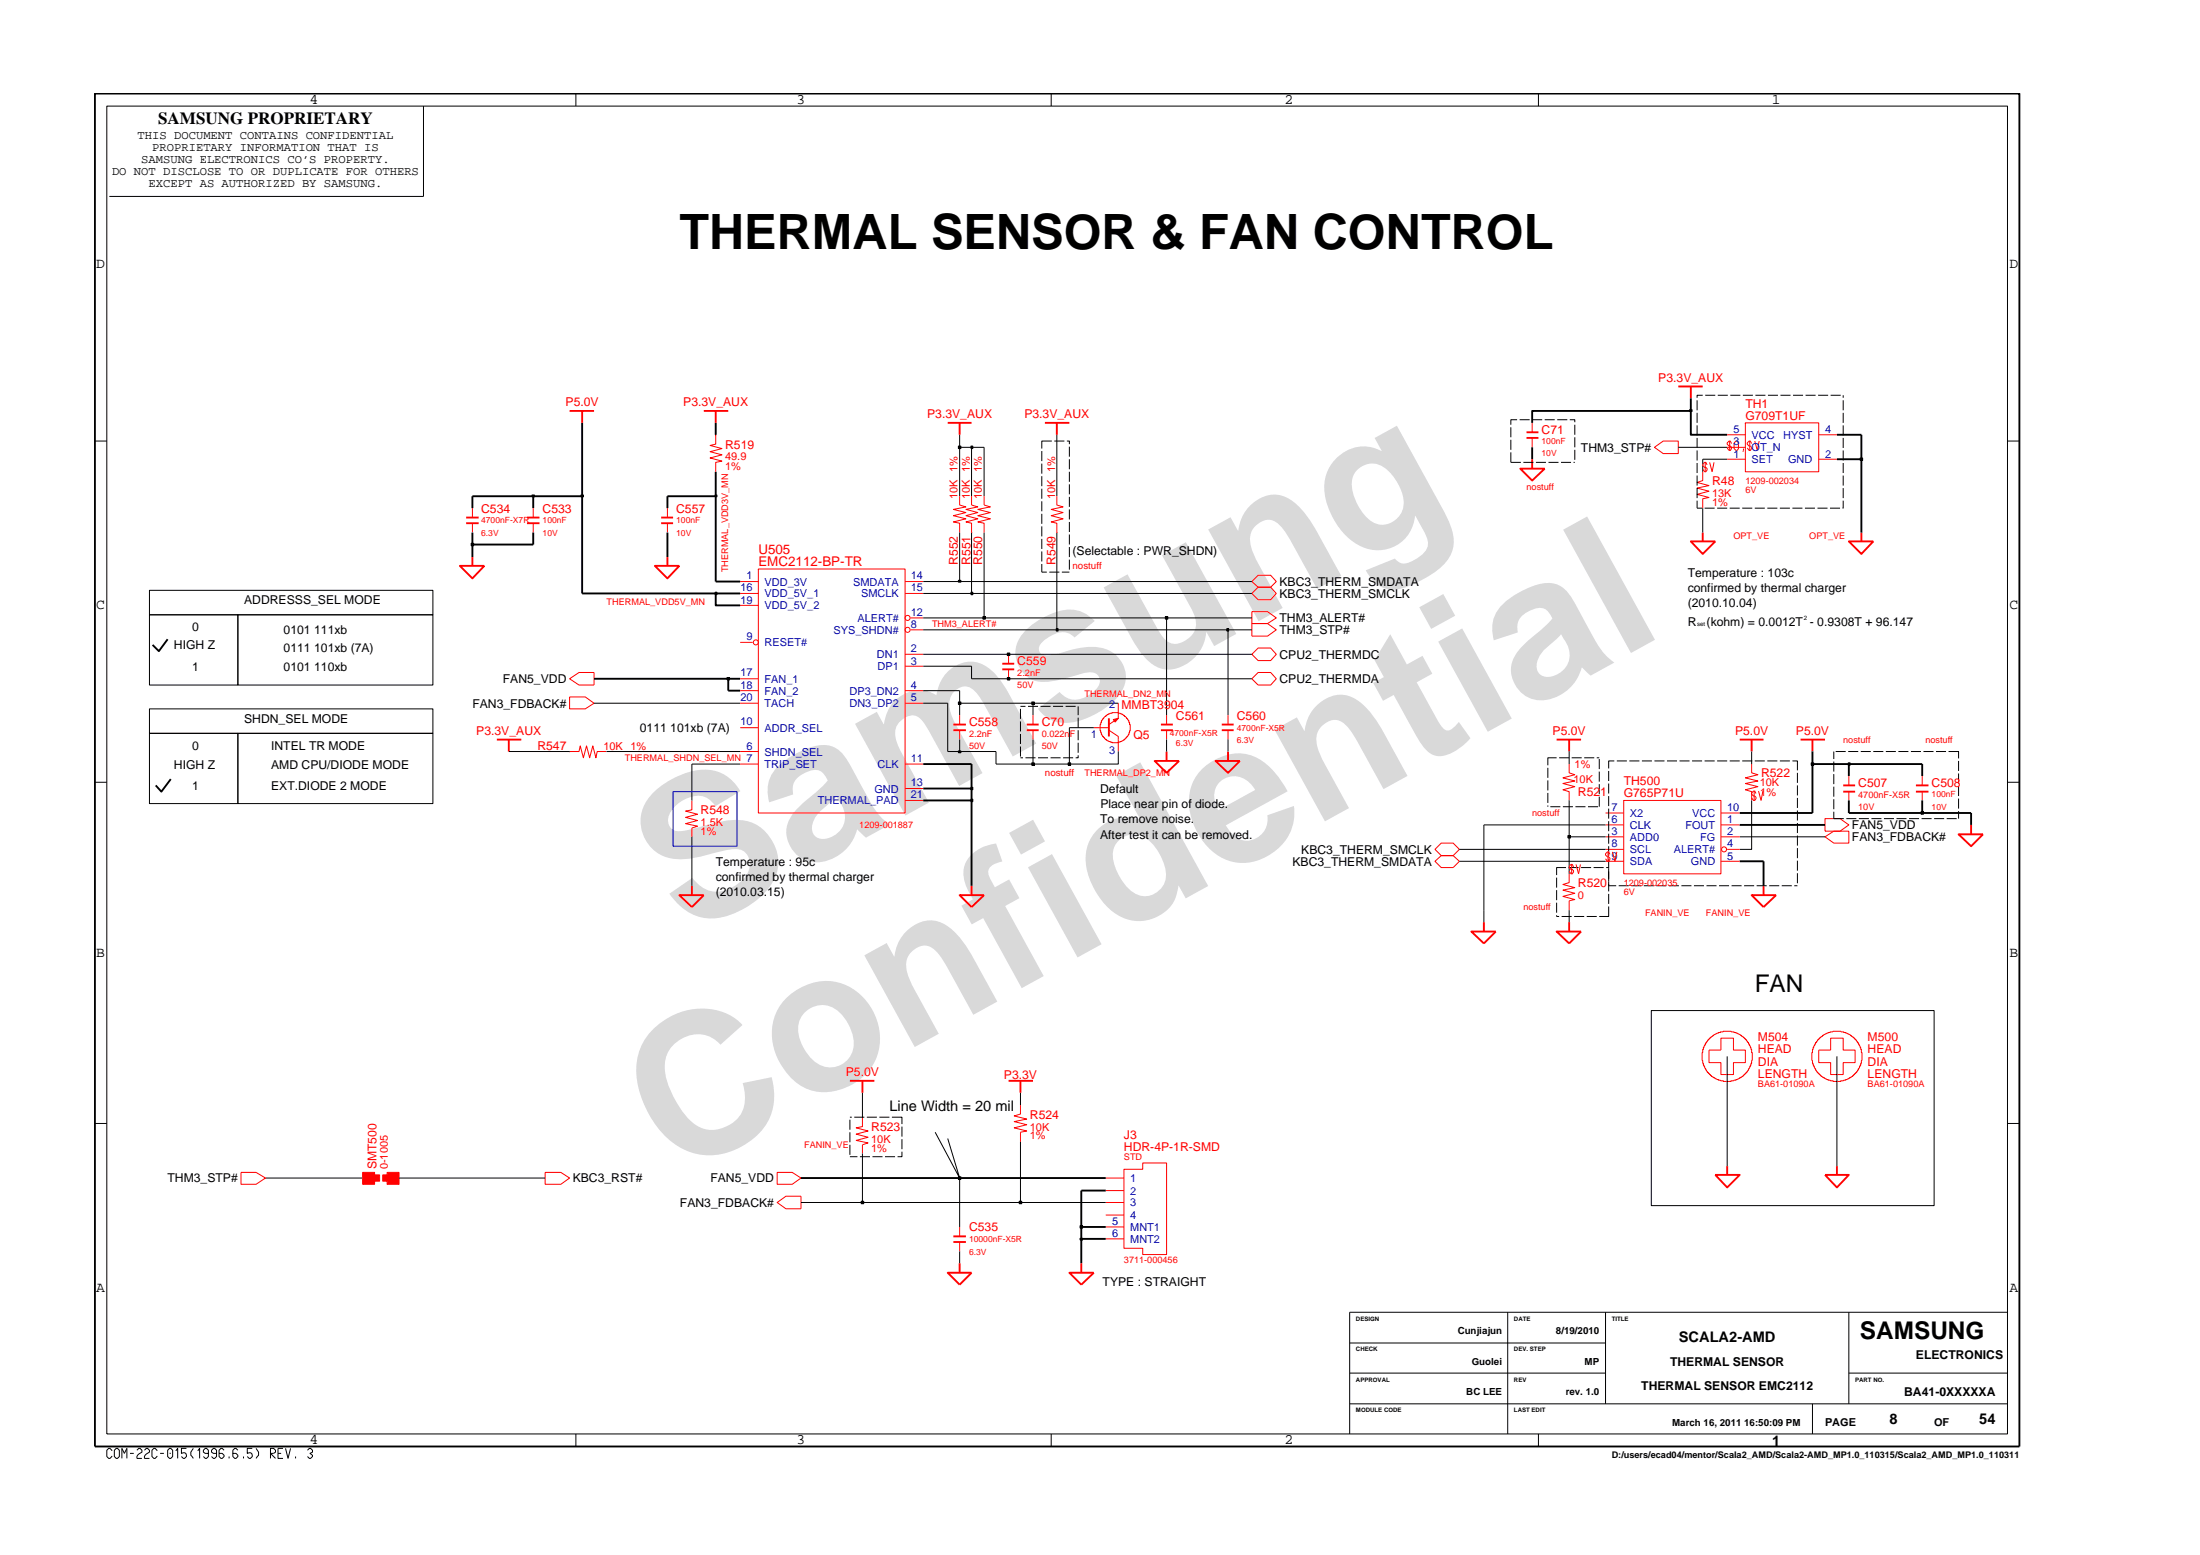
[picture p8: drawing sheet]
<svg xmlns="http://www.w3.org/2000/svg" width="297mm" height="210mm" viewBox="0 0 297 210" stroke-linecap="round" stroke-linejoin="round" font-family="sans-serif">
<g fill="none" stroke="#f00" stroke-width=".14">
<path d="M96.6 58.8v-.1v1.3l-.7 .1 1.6 .5-1.6 .4 1.6 .4-1.6 .4 1.6 .4-.9 .2v1.3M233.2 58.7h2.5M235.7 57.1h9.9v6.6h-9.9zM235.7 57.1v.1M245.6 58.7h2.4M72 68.6v1.3M72 70.6v1.3M90.1 68.6v1.3M90.1 70.6v1.3M129.6 67v1.2l.8 .2-1.7 .4 1.7 .4-1.7 .4 1.7 .4-1.7 .5 .9 .1v1.3M142.7 67v1.2l.8 .2-1.6 .4 1.6 .4-1.6 .4 1.6 .4-1.6 .5 .8 .1v1.3h.1M169.9 77.7h1.7l.7 .8-.7 .8h-1.7l-.9-.8z"/>
<path d="M229.9 63.7v1.2l-.8 .2 1.6 .4-1.6 .4 1.6 .4-1.6 .4 1.6 .5-.8 .1v1.3M233.2 62h2.5M233.2 60.4h2.5M245.6 62h2.4M76.9 94.1h2.1l1.2 .8-1.2 .8h-2.1zM157.5 96.5v1.3M157.5 98.6v1.2M169 82.6h2.1l1.2 .8-1.2 .8h-2.1zM169 84.2h2.1l1.2 .8-1.2 .9h-2.1zM169 91.6l.9-.8h1.7l.7 .8-.7 .9h-1.7zM169.9 87.5h1.7l.7 .8-.7 .9h-1.7l-.9-.9zM81.9 101.4h-1.3l-.1 .9-.5-1.6-.4 1.6-.4-1.6-.4 1.6-.5-1.6-.1 .7h-1.3v.1"/>
<path d="M193.7 116.3l.9-.8h1.6l.8 .8-.8 .8h-1.6zM216.8 113h2.4M216.8 111.4h2.4M216.8 109.7h2.4M216.8 114.7h2.4M216.8 116.3h2.4M219.2 108h13.2v10h-13.2zM219.2 108v.1M232.4 113h2.5M232.4 111.4h2.5M232.4 109.7h2.5M232.4 116.3h2.5"/>
<path d="M233.2 114.7h1.7M246.4 113l1.2-.8h2v1.6h-2zM246.4 110.5h2l1.2 .9-1.2 .8h-2zM259.5 104.7v1.3M259.5 106.9v1.1M73.6 158.3h2.1l1.2 .7-1.2 .9h-2.1zM104.9 158.3h2.1l1.1 .7-1.1 .9h-2.1zM137.8 149.2v1.2l-.9 .2 1.7 .5-1.7 .3 1.7 .4-1.7 .4 1.7 .5-.8 .1v1.3M149.3 159h2.5M151.8 157.8h2.5v-.8h3.2v12.3h-3.2v-.8h-2.5zM230.7 141.7h1.7v-1.6h1.6v1.6h1.7v1.7h-1.7v1.6h-1.6v-1.6h-1.7zM129.6 165.6v1.3"/>
<path d="M129.6 167.7v1.2M149.3 160.7h2.5M149.3 162.3h2.5M149.3 164h2.5M149.3 165.6h2.5M149.3 167.2h2.5"/>
<circle cx="232.8" cy="114.7" r=".34"/>
<circle cx="233.2" cy="142.6" r="3.4"/>
</g>
<g fill="none" stroke="#f00" stroke-width=".25">
<path d="M76.9 55.5h3.3M78.6 55.5v1.6M95 55.5h3.3M96.6 55.5v1.6M128 57.1h3.2M129.6 57.1v1.6M71.1 69.9h1.7M71.1 70.6h1.7M88.4 76.4h3.3l-1.6 1.7zM89.3 69.9h1.6M89.3 70.6h1.6M90.1 75.2v1.2"/>
<path d="M205.3 63.3h3.3l-1.7 1.6zM206.9 62v1.3M156.7 97.8h1.7M156.7 98.6h1.7M243.1 99.8h3.3M244.7 99.8v1.6M93.4 119.6v1.2M155.9 102.7h3.3l-1.7 1.6zM157.5 101.4v1.3M164.1 102.7h3.3l-1.6 1.6zM165.8 101.4v1.3M258.7 106h1.7"/>
<path d="M258.7 106.9h1.7M264.4 112.6h3.3l-1.6 1.6zM266.1 111.4v1.2M91.7 120.8h3.3l-1.6 1.6zM210.2 125.7h3.3l-1.6 1.7zM211.9 124.5v1.2M136.2 145.9h3.3M137.8 145.9v1.6M231.6 158.6h3.3l-1.7 1.7zM233.2 157.4v1.2M246.4 158.6h3.2l-1.6 1.7zM248 157.4v1.2"/>
<path d="M128 171.8h3.2l-1.6 1.6zM128.7 166.9h1.7M128.7 167.7h1.7M129.6 170.5v1.3M144.4 171.8h3.3l-1.7 1.6zM146 170.5v1.3"/>
</g>
<path d="M51.7 158.6h.6v-.3h1.6v1.6h-1.6v-.5h-.6z" fill-rule="evenodd" fill="#f00"/>
<path d="M51.7 158.6h.6v-.3h1.6v1.6h-1.6v-.5h-.6z" fill="none" stroke="#f00" stroke-width=".14"/>
<path d="M49 158.3h1.6v.3h.7v.8h-.7v.5h-1.6z" fill-rule="evenodd" fill="#f00"/>
<g fill="none" stroke="#f00" stroke-width=".14">
<path d="M206.9 57.1v1.2M206.9 59.1v1.3M99.9 78.5h2.5M102.4 76.8h19.8v32.9h-19.8zM102.4 76.8v.1M122.2 78.5h2.5M132.9 67v1.2l.8 .2-1.7 .4 1.7 .4-1.7 .4 1.7 .4-1.7 .5 .9 .1v1.3M223.4 60.4l1.2-.9h2v1.7h-2zM76.9 91.6l1.3-.8h2v1.7h-2zM99.9 93.2h2.5M99.9 94.9h2.5M99.9 98.2h2.5"/>
<path d="M99.9 80.1h2.5M99.9 91.6h2.5M99.9 81.7h2.5M99.9 86.7h1.7M122.2 88.3h2.5M122.2 89.9h2.5M122.2 93.2h2.5M122.2 94.9h2.5M122.2 80.1h2.5M123 85h1.7M123 83.4h1.7M129.6 96.5v1.3"/>
<path d="M129.6 98.6v1.2M136.2 88.3v1.3M136.2 90.4v1.2M147.7 98.2h2M149 97l.4-.5 .4-.1a2.18 2.18 0 0 1 1.7 0 1.56 1.56 0 0 1 .8 .9h.1v.3h.1v.2h.1v.9h-.1v.2h-.1v.3h-.1v.2l-.5 .5-.6 .2v.1l-1.1 .1v-.1h-.2v-.1l-.5-.2-.7-.7-.1-.5h-.1v-.9h.1l.1-.5h.1zM149.7 98.6l1.3 .8v2M151 94.9v2.1l-1.3 .8M93.4 108v1.3l-.8 .2 1.6 .4-1.6 .4 1.6 .5-1.6 .4 1.6 .3-.8 .3v1.2M99.9 101.4h2.5M99.9 103.1h2.5M122.2 103.1h2.5M122.2 106.4h2.5"/>
<path d="M122.2 108h2.5M211.9 103.1v1.2l.7 .3-1.6 .4 1.6 .4-1.6 .4 1.6 .4-1.6 .4 .9 .3v1.1M211.9 118v1.1l-.9 .3 1.6 .4-1.6 .4 1.6 .4-1.6 .4 1.6 .4-.7 .2v1.3M236.5 103.1v1.2l.8 .3-1.6 .4 1.6 .4-1.6 .4 1.6 .4-1.6 .4 .8 .3v1.1M249.6 104.7v1.3M249.6 106.9v1.1M32.5 158.3h2.1l1.2 .7-1.2 .9h-2.1zM49 158.3h1.6v.3h.7v.8h-.7v.5h-1.6z"/>
<circle cx="102.1" cy="86.7" r=".34"/>
<circle cx="122.5" cy="83.4" r=".34"/>
<circle cx="122.5" cy="85" r=".34"/>
</g>
<g fill="none" stroke="#f00" stroke-width=".25">
<path d="M206.1 58.3h1.6M206.1 59.1h1.6M226.6 52.2h3.3M228.3 52.2v1.6M62.1 76.4h3.3l-1.6 1.7zM63.8 75.2v1.2M228.3 73.1h3.3l-1.7 1.7zM229.9 71.9v1.2M249.6 73.1h3.3l-1.6 1.7zM251.3 71.9v1.2M67.1 99.8h3.3M68.7 99.8v1.6"/>
<path d="M128.7 97.8h1.7M128.7 98.6h1.7M135.3 89.6h1.6M135.3 90.4h1.6M149.7 97v2.4M131.2 119.6v1.2M248.9 106h1.6M248.9 106.9h1.6M129.6 120.8h3.3l-1.7 1.6z"/>
</g>
<path d="M150.3 97.1l.7-.1-.4 .5z" fill="#f00"/>
<g fill="none" stroke="#f00" stroke-width=".14">
<path d="M233.5 59.5v1.3M233.8 59.9l-.2-.4h-.1l-.3 .3v.2l.6 .4-.2 .4h-.1l-.3-.3M234.1 59.8l.3-.3h.2l.1 .3v.8l-.1 .2h-.2l-.3-.2zM236.2 59.5v1.3M236.5 59.9l-.2-.4h-.1l-.3 .3v.2l.6 .4-.2 .4h-.1l-.3-.3M236.9 59.5l.4 1.3 .2-1.3M63.8 68.6v1.3M63.8 70.6v1.3M131.2 67v1.2l.8 .2-1.6 .4 1.6 .4-1.6 .4 1.6 .4-1.6 .5 .8 .1v1.3h.1M169.9 79.3h1.7l.7 .8-.7 .9h-1.7l-.9-.9zM230.2 62.4v1.3M230.5 62.8l-.2-.4h-.1l-.3 .3v.1l.3 .3h.1l.2 .2-.2 .4h-.1l-.3-.4"/>
<path d="M230.8 62.4l.4 1.3 .2-1.3M235.4 60.6l-.1 .4M139.5 96.5v1.3M139.5 98.6v1.2M150.3 97.1l.7-.1-.4 .5zM165.8 96.5v1.3M165.8 98.6v1.2M193.7 114.7l.9-.9h1.6l.8 .9-.8 .8h-1.6zM212.2 116.7v1.3M212.5 117l-.2-.3h-.2l-.2 .2v.2l.6 .4-.2 .5h-.2l-.2-.4M212.8 116.7l.3 1.3 .3-1.3M217.1 115v1.3"/>
<path d="M217.4 115.3l-.2-.3h-.2l-.2 .2v.2l.6 .4-.2 .5h-.2l-.2-.4M217.7 115l.3 1.3 .3-1.3M236.8 106.8v1.2M237.1 107.1l-.2-.3h-.1l-.3 .2v.2l.6 .4-.2 .4h-.1l-.3-.3M237.4 106.8l.4 1.2 .2-1.2M116.4 150.9v-.1v1.3l-.8 .1 1.6 .5-1.6 .4 1.6 .4-1.6 .4 1.6 .4-.8 .2v1.2M247.2 140.1h1.7v1.6h1.6v1.7h-1.6v1.6h-1.7v-1.6h-1.6v-1.7h1.6zM104.9 162.3l1.2-.8h2v1.7h-2z"/>
<circle cx="248" cy="142.6" r="3.4"/>
</g>
<g fill="none" stroke="#f00" stroke-width=".25">
<path d="M141.1 57.1h3.3M142.7 57.1v1.6M62.9 69.9h1.7M62.9 70.6h1.7M138.6 97.8h1.6M138.6 98.6h1.6M165 97.8h1.6M165 98.6h1.6M210.2 99.8h3.3M211.9 99.8v1.6M234.9 99.8h3.2M236.5 99.8v1.6"/>
<path d="M238.1 119.6v1.2M198.7 125.7h3.3l-1.7 1.7zM200.3 124.5v1.2M236.5 120.8h3.3l-1.7 1.6zM114.8 145.9h3.3M116.4 145.9v1.6"/>
</g>
<g fill="none" stroke="#000" stroke-width=".14">
<path d="M14.4 14.3h256.6v179.3h-256.6zM57.2 14.3v12.2h-42.4M77.8 12.6v1.7M141.9 12.6v1.7M207.7 12.6v1.7M12.8 59.5h1.6M129.6 58.7v8.3M142 59.5h-1.3v1.1M142.4 59.5h1.3M142.7 58.7v8.3M144 59.5h.4v.5M204 57.7v1.3"/>
<path d="M204 59.4v1.3M204.8 56.7h-.8v.6M205.2 56.7h1.3M206.9 56.7h1.3M208.6 56.7h1.3M210.3 56.7h1.3M211.9 56.7h.7v.3M212.6 57.3v1.4M212.6 59v1.4M228.1 55.3h.4v.3h-.4zM229.1 54v1.4M229.1 55.7v1.4"/>
<path d="M229.1 57.4v1.4M229.1 59.1v1.4M229.9 53.4h-.8v.3M230.2 53.4h1.4M231.9 53.4h1.4M233.6 53.4h1.4M235.3 53.4h1.4M237 53.4h1.4M238.7 53.4h1.4M240.4 53.4h1.4M242.1 53.4h1.3M243.8 53.4h1.3"/>
<path d="M245.5 53.4h1.3M247.2 53.4h1.3M248.9 53.4v.3M248.9 54v1.4M248.9 55.7v1.4M248.9 57.4v1.4M248.9 59.1v1.4M271 59.5h1.7M20.2 79.7h38.2v3.3h-38.2zM63.6 73.3h.4v.4h-.4zM71.8 66.8h.4v.3h-.4zM78.4 66.8h.4v.3h-.4z"/>
<path d="M96.5 79.9h.3v.4h-.3zM96.5 66.8h.3v.3h-.3zM124.7 78.5h44.3M129.4 78.3h.3v.3h-.3zM129.4 60.2h.3v.4h-.3zM129.6 71.9v6.6M129.6 60.4h3.3v6.6M131.1 79.9h.2v.4h-.2zM131.1 60.2h.2v.4h-.2zM131.2 60.4v6.6M131.2 71.9v8.2M132.9 71.9v11.5"/>
<path d="M140.7 76.1v1.1h.6M140.7 60.9v1.3M140.7 62.6v1.3M140.7 64.3v1.3M140.7 66v1.3M140.7 67.7v1.3M140.7 69.4v1.3M140.7 71v1.4M140.7 72.7v1.4M140.7 74.4v1.4M141.7 77.2h1.3M142.7 71.9v13.1"/>
<path d="M143.4 77.2h1M144.4 60.3v1.4M144.4 62v1.3M144.4 63.7v1.3M144.4 65.4v1.3M144.4 67.1v1.3M144.4 68.8v1.3M144.4 70.5v1.3M144.4 72.2v1.3M144.4 73.8v1.4M144.4 75.5v1.4M204 61.1v1.3h1.3"/>
<path d="M205.7 62.4h1.3M207.4 62.4h1.3M209.1 62.4h1.3M210.8 62.4h1.3M212.5 62.4h.1M212.6 60.7v1.4M226.6 60.4h6.6M229.1 67.6v1h.7M229.1 60.8v1.4M229.1 62.5v1.4M229.1 64.2v1.3M229.1 65.9v1.3"/>
<path d="M229.9 68.6v3.3M230.2 68.6h1.3M231.8 68.6h1.4M233.2 62h-3.3v1.7M233.5 68.6h1.4M235.2 68.6h1.4M236.9 68.6h1.4M238.6 68.6h1.4M240.3 68.6h1.4M242 68.6h1.4M243.7 68.6h1.4M245.4 68.6h1.3"/>
<path d="M247.1 68.6h1.3M248.9 67.6v1h-.1M248.9 60.8v1.4M248.9 62.5v1.4M248.9 64.2v1.3M248.9 65.9v1.3M251.1 61.8h.4v.4h-.4zM20.2 95.7h38.2v3.3h-38.2zM20.2 99h11.9v9.5h-11.9zM20.2 83h11.9v9.5h-11.9zM32.1 99h26.3v9.5h-26.3zM32.1 83h26.3v9.5h-26.3z"/>
<path d="M80.2 94.9h19.7M98.2 91.5h.3v.3h-.3zM124.7 93.2h4.9v3.3M124.7 94.9h3.3v6.5h6.5v1.7h9.9M124.7 89.9h6.5v1.7h37.8M124.7 88.3h44.3M124.7 85h44.3M124.7 83.4h44.3M124.7 80.1h44.3M129.4 94.8h.3v.3h-.3zM129.6 99.8v1.6M129.6 94.9h21.4"/>
<path d="M132.7 83.2h.3v.4h-.3zM136 91.5h.3v.3h-.3zM136 88.2h.3v.3h-.3zM137.8 95.7v1.3M137.8 97.4v1.3M137.8 99.1v1.3M137.8 95.3h.7M138.8 95.3h1.4M139.3 94.8h.3v.3h-.3zM139.5 94.9v1.6M139.5 99.8v3.3M140.5 95.3h1.3"/>
<path d="M142.2 95.3h1.3M142.6 84.9h.3v.3h-.3zM143.9 95.3h1.3M145.6 95.3v1.2M145.6 96.9v1.3M145.6 98.6v1.3M147.7 98.2h-3.3v4.9M157.3 83.2h.4v.4h-.4zM157.5 83.4v13.1M157.5 99.8v1.6M165.6 84.9h.3v.3h-.3zM165.8 85v11.5"/>
<path d="M165.8 99.8v1.6M12.8 105.6h1.6M68.7 101.4h8.2M81.9 101.4h18M93.4 113v6.6M99.9 103.1h-6.5v4.9M129.4 101.4h.3v.2h-.3zM131.1 107.9h.2v.3h-.2zM131.1 106.3h.2v.3h-.2zM137.8 100.8v1.3M137.8 102.3h.3M138.5 102.3h1.3"/>
<path d="M139.3 103h.3v.3h-.3zM140.2 102.3h1.3M141.8 102.3h1.4M143.5 102.3h1.4M144.2 103h.4v.3h-.4zM145.6 102v.3h-.4M145.6 100.3v1.3M151 101.4v1.7h-6.6M197 116.3h19.8M197 114.7h19.8M209 103.6v1.4M209 105.3v1.4"/>
<path d="M209 107v1.4M209 108.7v.2M209.3 108.9h1.4M210.2 102.3h-1.2v1M210.2 118.5v1.3M210.5 102.3h1.4M211 108.9h1.4M211.4 117.1h-1.2v1M211.7 112.8h.3v.3h-.3zM211.8 117.1h1.3M211.9 101.4v1.7M211.9 108v10"/>
<path d="M211.9 113h4.9M212.2 102.3h1.4M212.7 108.9h1.4M213.5 117.1h1.3M213.9 102.3h1.4M214.4 108.9h1.4M215.2 117.1h1.3M215.6 102.3h.3M215.9 102.5v1.3M215.9 104.2v1.3M215.9 105.8v1.4M215.9 107.5v1.4"/>
<path d="M216.8 111.4h-16.5v13.1M216.9 117.1h.3M217.2 104.1v1.3M217.2 105.8v1.3M217.2 107.5v1.3M217.2 109.1v1.4M217.2 110.8v1.4M217.2 112.5v1.4M217.2 114.2v1.4M217.2 115.9v4.4M217.2 119.6h1M218 102.7h-.8v1"/>
<path d="M218.3 102.7h1.4M218.6 119.6h1.3M220 102.7h1.3M220.2 119.6h1.4M221.7 102.7h1.3M221.9 119.6h1.4M223.4 102.7h1.3M223.6 119.6h1.4M225.1 102.7h1.3M225.3 119.6h1.4M226.8 102.7h1.3M227 119.6h1.4"/>
<path d="M228.5 102.7h1.3M228.7 119.6h1.4M230.2 102.7h1.3M230.4 119.6h1.4M231.8 102.7h1.4M232.1 119.6h1.4M233.5 102.7h1.4M233.8 119.6h1.3M234.9 113h11.5M235.2 102.7h1.4M235.5 119.6h1.3M236.5 108v6.7h-1.6"/>
<path d="M236.5 101.4v1.7M236.9 102.7h1.4M237.2 119.6h1.3M238.6 102.7h1.4M238.9 119.6h1.3M240.3 102.7h1.4M240.6 119.6h1.3M242 102.7h.7v1.3M242.3 119.6h.4M242.7 104.3v1.4M242.7 106v1.4M242.7 107.7v1.4"/>
<path d="M242.7 109.4v1.4M242.7 111.1v1.4M242.7 112.8v1.3M242.7 114.5v1.3M242.7 116.2v1.3M242.7 117.9v1.3M244.5 103h.4v.3h-.4zM247.6 109.6v.9h1.3M247.6 101.4v1.1M247.6 102.8v1.4M247.6 104.5v1.3M247.6 106.2v1.3"/>
<path d="M247.6 107.9v1.3M247.8 101.4h1.4M249.3 110.5h1.3M249.5 103h.3v.3h-.3zM249.5 101.4h1.4M251 110.5h1.3M251.2 101.4h1.4M252.7 110.5h1.3M252.9 101.4h1.4M254.4 110.5h1.3M254.6 101.4h1.4M256.1 110.5h1.3"/>
<path d="M256.3 101.4h1.4M257.8 110.5h1.3M258 101.4h1.4M259.4 109.6h.3v.3h-.3zM259.4 110.5h1.4M259.7 101.4h1.4M261.1 110.5h1.4M261.4 101.4h1.3M262.8 110.5h1.4M263.1 101.4h1.3v1M264.4 102.7v1.4M264.4 104.4v1.4"/>
<path d="M264.4 106.1v1.4M264.4 107.8v1.3M264.4 109.5v1M271 105.6h1.7M210.2 123.5v.2h.3M210.2 120.2v1.3M210.2 121.8v1.4M210.8 123.7h1.4M211.9 122.9v1.6M212.5 123.7h1.4M214.2 123.7h1.4M217.2 122.4v1.3h-1.3"/>
<path d="M217.2 120.7v1.3M223 136.4h38.1v26.3h-38.1zM12.8 151.7h1.6M35.8 159h13.2M53.9 159h19.7M114.8 156.1h1M114.8 150.8h.2M114.8 151.1v1.4M114.8 152.8v1.4M114.8 154.5v1.4M115.3 150.8h1.4M116.1 156.1h1.4"/>
<path d="M116.4 147.5v3.3M116.4 155.7v6.6M117 150.8h1.4M117.8 156.1h1.4M118.7 150.8h1.4M119.5 156.1h1.3M120.4 150.8h1.4v.9M121.8 155.5v.6h-.6M121.8 152.1v1.3M121.8 153.8v1.3M126.3 152.8l3.3 6.2-1.6-5.3M129.4 158.8h.3v.4h-.3z"/>
<path d="M129.6 159v6.6M137.8 147.5v1.7M137.8 154.1v8.2M233.2 142.6v14.8M248 142.6v14.8M271 151.7h1.7M108.1 162.3h41.2M116.3 162.2h.3v.3h-.3zM129.6 168.9v1.6M137.6 162.2h.4v.3h-.4zM145.8 167.1h.4v.3h-.4zM145.8 165.5h.4v.3h-.4z"/>
<path d="M203.6 177.1v16.5M216.8 177.1v12.4M249.6 177.1v12.4M271 177.1h-88.8v16.5M15.1 195.8l-.3-.3h-.1l-.3 .3v.8l.3 .3h.1l.3-.4M15.7 195.5h.2l.2 .3v.8l-.2 .3h-.2l-.3-.3v-.8zM16.5 196.9v-1.4l.3 .7 .3-.7v1.4M17.6 196.2h.5M18.5 195.8l.2-.3h.2l.3 .3v.2l-.5 .3-.2 .3v.3h.7M19.5 195.8l.3-.3h.1l.3 .3v.2l-.4 .3-.3 .3v.3h.7M21.2 195.8l-.3-.3h-.1l-.3 .3v.8l.3 .3h.1l.3-.4M21.6 196.2h.5"/>
<path d="M22.9 195.5h.2l.2 .3v.8l-.2 .3h-.2l-.3-.3v-.8zM23 196.1v.2M23.7 195.8l.3-.3v1.4M25.2 195.5h-.7v.7l.4-.1 .2 .1 .1 .2v.2l-.3 .3h-.1l-.3-.3M26.1 195.5a.82 .82 0 0 0 0 1.4M26.7 195.8l.3-.3v1.4M28.1 196.2h-.4l-.2-.2v-.2l.2-.3h.2l.2 .3v.8l-.2 .3h-.2l-.2-.3M29.2 196.2h-.4l-.2-.2v-.2l.2-.3h.2l.2 .3v.8l-.2 .3h-.2l-.2-.3M30.3 195.8l-.3-.3h-.2l-.2 .3v.8l.2 .3h.2l.3-.3v-.2l-.3-.2h-.4M30.9 196.6v.3M32.1 195.8l-.2-.3h-.2l-.3 .3v.8l.3 .3h.2l.2-.3v-.2l-.2-.2h-.5M32.9 196.6v.3"/>
<path d="M34.1 195.5h-.7v.7l.4-.1 .2 .1 .1 .2v.2l-.3 .3h-.2l-.2-.3M34.6 195.5a.82 .82 0 0 1 0 1.4M36.5 196.9v-1.4h.4l.3 .3v.2l-.3 .2h-.4l.7 .7M37.5 196.2h.5M38.2 195.5h-.7v1.4h.7M38.6 195.5l.3 1.4 .3-1.4M39.9 196.6v.3M41.5 195.8l.3-.3h.1l.3 .3v.2l-.3 .2 .3 .2v.2l-.3 .3h-.1l-.3-.3M77.8 193.6v1.7M141.9 193.6v1.7M182.2 189.5h88.8M182.2 185.3h34.6"/>
<path d="M182.2 181.3h34.6M207.7 193.6v1.7M244.7 189.5v4.1M249.6 185.3h21.4"/>
</g>
<g fill="none" stroke="#000" stroke-width=".25">
<path d="M12.8 12.6h259.9v182.7h-259.9zM78.6 57.1v23h21.3M96.6 57.1v1.6M228.3 55.5v3.2h4.9M228.3 55.5h-21.4v1.6M228.3 53.8v1.7M248 58.7h3.3v13.2M63.8 71.9v3.3M72 71.9v1.6h-8.2M72 67v1.6M78.6 67h-14.8v1.6M90.1 71.9v3.3"/>
<path d="M96.6 63.7v14.8h3.3M96.6 67h-6.5v1.6M206.9 60.4v1.6M248 62h3.3M22.6 86.3l-1.2 1.6-.8-.8M80.2 91.6h19.7M96.6 80.1v1.6h3.3M98.3 91.6v1.6h1.6M23.1 105.2l-1.3 1.7-.8-.9M124.7 106.4h6.5v1.6M124.7 103.1h6.5v3.3M124.7 108h6.5"/>
<path d="M131.2 108v11.6M234.9 116.3h3.2v3.3M234.9 111.4h11.5M244.7 101.4v8.3h-9.8M244.7 103.1h14.8v1.6M249.6 108v1.7h16.5v1.7M249.6 103.1v1.6M259.5 108v1.7M108.1 159h41.2M146 167.2h3.3M146 165.6h3.3M149.3 160.7h-3.3v9.8"/>
</g>
<g fill="#000">
<path d="M228.1 55.3h.4v.3h-.4z" fill-rule="evenodd"/>
<path d="M63.6 73.3h.4v.4h-.4z" fill-rule="evenodd"/>
<path d="M71.8 66.8h.4v.3h-.4z" fill-rule="evenodd"/>
<path d="M78.4 66.8h.4v.3h-.4z" fill-rule="evenodd"/>
<path d="M96.5 66.8h.3v.3h-.3z" fill-rule="evenodd"/>
<path d="M129.4 78.3h.3v.3h-.3z" fill-rule="evenodd"/>
<path d="M129.4 60.2h.3v.4h-.3z" fill-rule="evenodd"/>
<path d="M131.1 60.2h.2v.4h-.2z" fill-rule="evenodd"/>
<path d="M251.1 61.8h.4v.4h-.4z" fill-rule="evenodd"/>
<path d="M96.5 79.9h.3v.4h-.3z" fill-rule="evenodd"/>
<path d="M98.2 91.5h.3v.3h-.3z" fill-rule="evenodd"/>
<path d="M129.4 94.8h.3v.3h-.3z" fill-rule="evenodd"/>
<path d="M131.1 79.9h.2v.4h-.2z" fill-rule="evenodd"/>
<path d="M132.7 83.2h.3v.4h-.3z" fill-rule="evenodd"/>
<path d="M136 91.5h.3v.3h-.3z" fill-rule="evenodd"/>
<path d="M136 88.2h.3v.3h-.3z" fill-rule="evenodd"/>
<path d="M139.3 94.8h.3v.3h-.3z" fill-rule="evenodd"/>
<path d="M142.6 84.9h.3v.3h-.3z" fill-rule="evenodd"/>
<path d="M157.3 83.2h.4v.4h-.4z" fill-rule="evenodd"/>
<path d="M165.6 84.9h.3v.3h-.3z" fill-rule="evenodd"/>
<path d="M129.4 101.4h.3v.2h-.3z" fill-rule="evenodd"/>
<path d="M131.1 107.9h.2v.3h-.2z" fill-rule="evenodd"/>
<path d="M131.1 106.3h.2v.3h-.2z" fill-rule="evenodd"/>
<path d="M139.3 103h.3v.3h-.3z" fill-rule="evenodd"/>
<path d="M144.2 103h.4v.3h-.4z" fill-rule="evenodd"/>
<path d="M211.7 112.8h.3v.3h-.3z" fill-rule="evenodd"/>
<path d="M244.5 103h.4v.3h-.4z" fill-rule="evenodd"/>
<path d="M249.5 103h.3v.3h-.3z" fill-rule="evenodd"/>
<path d="M259.4 109.6h.3v.3h-.3z" fill-rule="evenodd"/>
<path d="M129.4 158.8h.3v.4h-.3z" fill-rule="evenodd"/>
<path d="M116.3 162.2h.3v.3h-.3z" fill-rule="evenodd"/>
<path d="M137.6 162.2h.4v.3h-.4z" fill-rule="evenodd"/>
<path d="M145.8 167.1h.4v.3h-.4z" fill-rule="evenodd"/>
<path d="M145.8 165.5h.4v.3h-.4z" fill-rule="evenodd"/>
</g>
<path d="M90.9 106.9h8.6v7.3h-8.6z" fill="none" stroke="#00f" stroke-width=".14"/>
<g font-size="26.5" fill="#d9d9d9">
<text x="92.4" y="126.5" transform="rotate(-29 92.4 126.5)">Samsung</text>
<text x="91.1" y="159.2" transform="rotate(-29 91.1 159.2)">Confidential</text>
</g>
<text font-size="6.6" x="91.7" y="33.6">THERMAL SENSOR &amp; FAN CONTROL</text>
<g font-size="3.3">
<text x="236.9" y="134">FAN</text>
<text x="251.1" y="180.8">SAMSUNG</text>
</g>
<text font-size="2.3" x="21.4" y="16.7">SAMSUNG PROPRIETARY</text>
<g font-size="2">
<text x="41.8" y="14">4</text>
<text x="107.6" y="14">3</text>
<text x="173.4" y="14">2</text>
<text x="239.2" y="14">1</text>
<text x="13" y="36.2">D</text>
<text x="271.3" y="36.2">D</text>
<text x="13" y="82.3">C</text>
<text x="271.3" y="82.3">C</text>
<text x="13" y="129.2">B</text>
<text x="271.3" y="129.2">B</text>
<text x="120.1" y="149.9">Line Width = 20 mil</text>
<text x="13" y="174.4">A</text>
<text x="271.3" y="174.4">A</text>
<text x="226.7" y="181.2">SCALA2-AMD</text>
<text x="41.8" y="195">4</text>
<text x="107.6" y="195">3</text>
<text x="173.4" y="195">2</text>
<text x="239.3" y="195.1">1</text>
<text x="255.1" y="192.2">8</text>
<text x="267.2" y="192.2">54</text>
</g>
<g font-size="1.8" fill="#f00">
<text x="102.4" y="74.8">U505</text>
<text x="102.4" y="76.4">EMC2112-BP-TR</text>
</g>
<g font-size="1.6">
<text x="15.1" y="23.7">DO NOT DISCLOSE TO OR DUPLICATE FOR OTHERS</text>
<text x="18.6" y="18.8">THIS DOCUMENT CONTAINS CONFIDENTIAL</text>
<text x="19.1" y="22">SAMSUNG ELECTRONICS CO’S PROPERTY.</text>
<text x="20.5" y="20.4">PROPRIETARY INFORMATION THAT IS</text>
<text x="20.1" y="25.3">EXCEPT AS AUTHORIZED BY SAMSUNG.</text>
<text x="213.5" y="61">THM3_STP#</text>
<text x="144.8" y="75">(Selectable : PWR_SHDN)</text>
<text x="227.9" y="77.8">Temperature : 103c</text>
<text x="33" y="81.6">ADDRESSS_SEL MODE</text>
<text x="172.7" y="80.7">KBC3_THERM_SMCLK</text>
<text x="172.7" y="79.1">KBC3_THERM_SMDATA</text>
<text x="227.9" y="82">(2010.10.04)</text>
<text x="227.9" y="79.9">confirmed by thermal charger</text>
<text x="23.5" y="87.7">HIGH Z</text>
<text x="25.9" y="85.2">0</text>
<text x="38.3" y="85.6">0101 111xb</text>
<text x="38.3" y="88.1">0111 101xb (7A)</text>
<text x="172.7" y="84">THM3_ALERT#</text>
<text x="172.7" y="88.9">CPU2_THERMDC</text>
<text x="172.7" y="85.6">THM3_STP#</text>
<text x="227.9" y="84.4">R</text>
<text x="230.4" y="84.4">(kohm) = 0.0012T - 0.9308T + 96.147</text>
<text x="25.9" y="90.5">1</text>
<text x="38.3" y="90.5">0101 110xb</text>
<text x="63.8" y="95.5">FAN3_FDBACK#</text>
<text x="67.9" y="92.2">FAN5_VDD</text>
<text x="172.7" y="92.2">CPU2_THERMDA</text>
<text x="25.9" y="101.3">0</text>
<text x="33" y="97.6">SHDN_SEL MODE</text>
<text x="36.6" y="101.3">INTEL TR MODE</text>
<text x="86.4" y="98.8">0111 101xb (7A)</text>
<text x="23.5" y="103.7">HIGH Z</text>
<text x="25.9" y="106.6">1</text>
<text x="36.6" y="103.7">AMD CPU/DIODE MODE</text>
<text x="36.6" y="106.6">EXT.DIODE 2 MODE</text>
<text x="148.5" y="107">Default</text>
<text x="148.5" y="113.2">After test it can be removed.</text>
<text x="148.5" y="111.1">To remove noise.</text>
<text x="148.6" y="109.1">Place near pin of diode.</text>
<text x="250" y="112">FAN5_VDD</text>
<text x="250" y="113.6">FAN3_FDBACK#</text>
<text x="96.6" y="119">confirmed by thermal charger</text>
<text x="96.6" y="116.9">Temperature : 95c</text>
<text x="174.5" y="116.9">KBC3_THERM_SMDATA</text>
<text x="175.7" y="115.3">KBC3_THERM_SMCLK</text>
<text x="96.6" y="121">(2010.03.15)</text>
<text x="22.6" y="159.6">THM3_STP#</text>
<text x="77.3" y="159.6">KBC3_RST#</text>
<text x="95.9" y="159.6">FAN5_VDD</text>
<text x="91.8" y="162.9">FAN3_FDBACK#</text>
<text x="148.9" y="173.6">TYPE : STRAIGHT</text>
<text x="225.5" y="184.3">THERMAL SENSOR</text>
<text x="258.7" y="183.5">ELECTRONICS</text>
<text x="221.6" y="187.6">THERMAL SENSOR EMC2112</text>
<text x="257.1" y="188.4">BA41-0XXXXXA</text>
</g>
<g font-size="1.6" fill="#f00">
<text x="223.9" y="51.5">P3.3V_AUX</text>
<text x="76.4" y="54.8">P5.0V</text>
<text x="92.2" y="54.8">P3.3V_AUX</text>
<text x="125.2" y="56.4">P3.3V_AUX</text>
<text x="138.3" y="56.4">P3.3V_AUX</text>
<text x="208.1" y="58.5">C71</text>
<text x="235.7" y="56.7">G709T1UF</text>
<text x="235.7" y="55">TH1</text>
<text x="97.9" y="60.6">R519</text>
<text x="231.2" y="65.5">R48</text>
<text x="65" y="69.2">C534</text>
<text x="73.3" y="69.2">C533</text>
<text x="91.3" y="69.2">C557</text>
<text x="129.3" y="76.2" transform="rotate(-90 129.3 76.2)">R552</text>
<text x="131" y="76.2" transform="rotate(-90 131 76.2)">R551</text>
<text x="132.6" y="76.2" transform="rotate(-90 132.6 76.2)">R550</text>
<text x="142.5" y="76.2" transform="rotate(-90 142.5 76.2)">R549</text>
<text x="137.4" y="89.8">C559</text>
<text x="64.3" y="99.2">P3.3V_AUX</text>
<text x="72.6" y="101.3">R547</text>
<text x="130.8" y="98">C558</text>
<text x="140.7" y="98">C70</text>
<text x="153" y="99.8">Q5</text>
<text x="158.8" y="97.1">C561</text>
<text x="167" y="97.1">C560</text>
<text x="209.6" y="99.2">P5.0V</text>
<text x="234.3" y="99.2">P5.0V</text>
<text x="242.5" y="99.2">P5.0V</text>
<text x="213" y="107.5">R521</text>
<text x="219.2" y="106">TH500</text>
<text x="219.2" y="107.6">G765P71U</text>
<text x="237.8" y="104.9">R522</text>
<text x="250.9" y="106.2">C507</text>
<text x="260.8" y="106.2">C508</text>
<text x="94.6" y="109.9">R548</text>
<text x="213" y="119.7">R520</text>
<text x="237.3" y="142.2">HEAD</text>
<text x="237.3" y="143.9">DIA</text>
<text x="237.3" y="140.6">M504</text>
<text x="252.2" y="140.6">M500</text>
<text x="252.2" y="143.9">DIA</text>
<text x="252.2" y="142.2">HEAD</text>
<text x="114.2" y="145.2">P5.0V</text>
<text x="135.5" y="145.6">P3.3V</text>
<text x="237.3" y="145.5">LENGTH</text>
<text x="252.2" y="145.5">LENGTH</text>
<text x="117.6" y="152.7">R523</text>
<text x="139.1" y="151">R524</text>
<text x="151.8" y="155.4">HDR-4P-1R-SMD</text>
<text x="151.8" y="153.7">J3</text>
<text x="50.8" y="157.8" transform="rotate(-90 50.8 157.8)">SMT500</text>
<text x="130.8" y="166.2">C535</text>
</g>
<g font-size="1.5" fill="#00f">
<text x="234.1" y="58.5">5</text>
<text x="236.5" y="59.2">VCC</text>
<text x="240.8" y="59.2">HYST</text>
<text x="246.4" y="58.5">4</text>
<text x="234.1" y="60.1">3</text>
<text x="234.1" y="61.8">1</text>
<text x="236.5" y="60.9">OT_N</text>
<text x="236.5" y="62.5">SET</text>
<text x="241.4" y="62.5">GND</text>
<text x="246.4" y="61.8">2</text>
<text x="100" y="79.8">16</text>
<text x="100" y="81.5">19</text>
<text x="100.8" y="78.2">1</text>
<text x="103.2" y="79">VDD_3V</text>
<text x="103.2" y="80.6">VDD_5V_1</text>
<text x="103.2" y="82.3">VDD_5V_2</text>
<text x="115.2" y="79">SMDATA</text>
<text x="115.8" y="84">ALERT#</text>
<text x="116.3" y="80.6">SMCLK</text>
<text x="123" y="78.2">14</text>
<text x="123" y="83.1">12</text>
<text x="123" y="79.8">15</text>
<text x="100.8" y="86.4">9</text>
<text x="103.2" y="87.3">RESET#</text>
<text x="112.6" y="85.6">SYS_SHDN#</text>
<text x="118.4" y="88.9">DN1</text>
<text x="123" y="84.7">8</text>
<text x="123" y="88">2</text>
<text x="123" y="89.7">3</text>
<text x="100" y="94.6">20</text>
<text x="100" y="91.3">17</text>
<text x="100" y="93">18</text>
<text x="103.2" y="95.5">TACH</text>
<text x="103.2" y="92.2">FAN_1</text>
<text x="103.2" y="93.8">FAN_2</text>
<text x="114.7" y="95.5">DN3_DP2</text>
<text x="114.7" y="93.8">DP3_DN2</text>
<text x="118.5" y="90.5">DP1</text>
<text x="123" y="94.6">5</text>
<text x="123" y="93">4</text>
<text x="149.7" y="95.6">2 MMBT3904</text>
<text x="100" y="97.9">10</text>
<text x="100.8" y="101.2">6</text>
<text x="103.2" y="98.8">ADDR_SEL</text>
<text x="103.2" y="102">SHDN_SEL</text>
<text x="147.3" y="99.6">1</text>
<text x="149.7" y="101.8">3</text>
<text x="100.8" y="102.8">7</text>
<text x="103.2" y="103.7">TRIP_SET</text>
<text x="118.1" y="107">GND</text>
<text x="118.5" y="103.7">CLK</text>
<text x="123" y="107.7">21</text>
<text x="123" y="102.8">11</text>
<text x="123" y="106.1">13</text>
<text x="110.4" y="108.6">THERMAL_PAD</text>
<text x="217.6" y="112.7">3</text>
<text x="217.6" y="111">6</text>
<text x="217.6" y="109.4">7</text>
<text x="220.1" y="113.5">ADD0</text>
<text x="220.1" y="111.9">CLK</text>
<text x="220.1" y="110.3">X2</text>
<text x="227.6" y="111.9">FOUT</text>
<text x="228.5" y="110.3">VCC</text>
<text x="229.5" y="113.5">FG</text>
<text x="233.2" y="112.7">2</text>
<text x="233.2" y="111">1</text>
<text x="233.2" y="109.4">10</text>
<text x="217.6" y="114.3">8</text>
<text x="217.6" y="116">9</text>
<text x="220.1" y="115.2">SCL</text>
<text x="220.1" y="116.8">SDA</text>
<text x="226" y="115.2">ALERT#</text>
<text x="228.3" y="116.8">GND</text>
<text x="233.2" y="114.3">4</text>
<text x="233.2" y="116">5</text>
<text x="152.6" y="159.6">1</text>
<text x="152.6" y="161.3">2</text>
<text x="150.2" y="165.3">5</text>
<text x="150.2" y="167">6</text>
<text x="152.6" y="162.9">3</text>
<text x="152.6" y="164.6">4</text>
<text x="152.6" y="166.2">MNT1</text>
<text x="152.6" y="167.8">MNT2</text>
</g>
<g font-size="1.5" fill="#f00">
<text x="97.9" y="62.1">49.9</text>
<text x="97.9" y="63.4">1%</text>
<text x="129.3" y="67.3" transform="rotate(-90 129.3 67.3)">10K 1%</text>
<text x="131" y="67.3" transform="rotate(-90 131 67.3)">10K 1%</text>
<text x="132.6" y="67.3" transform="rotate(-90 132.6 67.3)">10K 1%</text>
<text x="142.5" y="67.3" transform="rotate(-90 142.5 67.3)">10K 1%</text>
<text x="231.2" y="67.1">13K</text>
<text x="231.2" y="68.3">1%</text>
<text x="81.5" y="101.2">10K 1%</text>
<text x="212.4" y="105.7">10K</text>
<text x="212.6" y="103.7">1%</text>
<text x="237.6" y="106.1">10K</text>
<text x="237.7" y="107.4">1%</text>
<text x="94.6" y="111.5">1.5K</text>
<text x="94.6" y="112.7">1%</text>
<text x="213" y="121.4">0</text>
<text x="117.6" y="155.5">1%</text>
<text x="117.6" y="154.2">10K</text>
<text x="139.1" y="152.6">10K</text>
<text x="139.1" y="153.8">1%</text>
<text x="52.4" y="157.8" transform="rotate(-90 52.4 157.8)">0-1005</text>
</g>
<g font-size="1.5">
<text x="246.4" y="192.5">PAGE</text>
<text x="261.1" y="192.5">OF</text>
</g>
<g font-size="1.3" fill="#f00">
<text x="144.8" y="76.9">nostuff</text>
<text x="141.1" y="104.8">nostuff</text>
</g>
<g font-size="1.3">
<text x="196.8" y="180.1">Cunjiajun</text>
<text x="198.7" y="184.2">Guolei</text>
<text x="210.1" y="180.1">8/19/2010</text>
<text x="214" y="184.2">MP</text>
<text x="198" y="188.3">BC LEE</text>
<text x="211.4" y="188.3">rev. 1.0</text>
<text x="225.8" y="192.4">March 16, 2011 16:50:09 PM</text>
</g>
<g font-size="1.2" fill="#f00">
<text x="208.1" y="60">100nF</text>
<text x="208.1" y="61.6">10V</text>
<text x="235.7" y="65.3">1209-002034</text>
<text x="65" y="70.6">4700nF-X7R</text>
<text x="73.3" y="70.6">100nF</text>
<text x="91.3" y="70.6">100nF</text>
<text x="206.1" y="66.1">nostuff</text>
<text x="235.7" y="66.6">6V</text>
<text x="65" y="72.3">6.3V</text>
<text x="73.3" y="72.3">10V</text>
<text x="91.3" y="72.3">10V</text>
<text x="98.3" y="77.2" transform="rotate(-90 98.3 77.2)">THERMAL_VDD3V_MN</text>
<text x="234" y="72.7">OPT_VE</text>
<text x="244.3" y="72.7">OPT_VE</text>
<text x="81.9" y="81.7">THERMAL_VDD5V_MN</text>
<text x="125.8" y="84.6">THM3_ALERT#</text>
<text x="137.4" y="91.2">2.2nF</text>
<text x="137.4" y="92.8">50V</text>
<text x="146.4" y="94.1">THERMAL_DN2_MN</text>
<text x="130.8" y="101.1">50V</text>
<text x="130.8" y="99.4">2.2nF</text>
<text x="140.7" y="101.1">50V</text>
<text x="140.7" y="99.4">0.022nF</text>
<text x="157.9" y="99.4">4700nF-X5R</text>
<text x="158.8" y="100.7">6.3V</text>
<text x="167" y="98.6">4700nF-X5R</text>
<text x="167" y="100.3">6.3V</text>
<text x="248.9" y="100.3">nostuff</text>
<text x="260" y="100.3">nostuff</text>
<text x="84.4" y="102.7">THERMAL_SHDN_SEL_MN</text>
<text x="146.4" y="104.7">THERMAL_DP2_MN</text>
<text x="250.9" y="107.7">4700nF-X5R</text>
<text x="260.8" y="107.6">100nF</text>
<text x="116" y="111.8">1209-001887</text>
<text x="206.9" y="110.2">nostuff</text>
<text x="250.9" y="109.3">10V</text>
<text x="260.8" y="109.3">10V</text>
<text x="219.2" y="119.6">1209-002035</text>
<text x="205.7" y="122.9">nostuff</text>
<text x="219.2" y="120.8">6V</text>
<text x="222.1" y="123.7">FANIN_VE</text>
<text x="230.3" y="123.7">FANIN_VE</text>
<text x="237.3" y="146.7">BA61-01090A</text>
<text x="252.2" y="146.7">BA61-01090A</text>
<text x="108.6" y="155">FANIN_VE</text>
<text x="151.8" y="156.6">STD</text>
<text x="130.8" y="167.7">10000nF-X5R</text>
<text x="130.8" y="169.3">6.3V</text>
<text x="151.8" y="170.5">3711-000456</text>
</g>
<text font-size="1.2" x="217.6" y="196.9">D:/users/ecad04/mentor/Scala2_AMD/Scala2-AMD_MP1.0_110315/Scala2_AMD_MP1.0_110311</text>
<g font-size=".8">
<text x="243.5" y="83.7">2</text>
<text x="229.1" y="84.5">set</text>
<text x="183.1" y="178.3">DESIGN</text>
<text x="204.4" y="178.3">DATE</text>
<text x="217.6" y="178.3">TITLE</text>
<text x="183.1" y="182.3">CHECK</text>
<text x="204.4" y="182.3">DEV. STEP</text>
<text x="183.1" y="186.5">APPROVAL</text>
<text x="183.1" y="190.6">MODULE CODE</text>
<text x="204.4" y="190.6">LAST EDIT</text>
<text x="204.4" y="186.5">REV</text>
<text x="250.5" y="186.5">PART NO.</text>
</g>
</svg>
